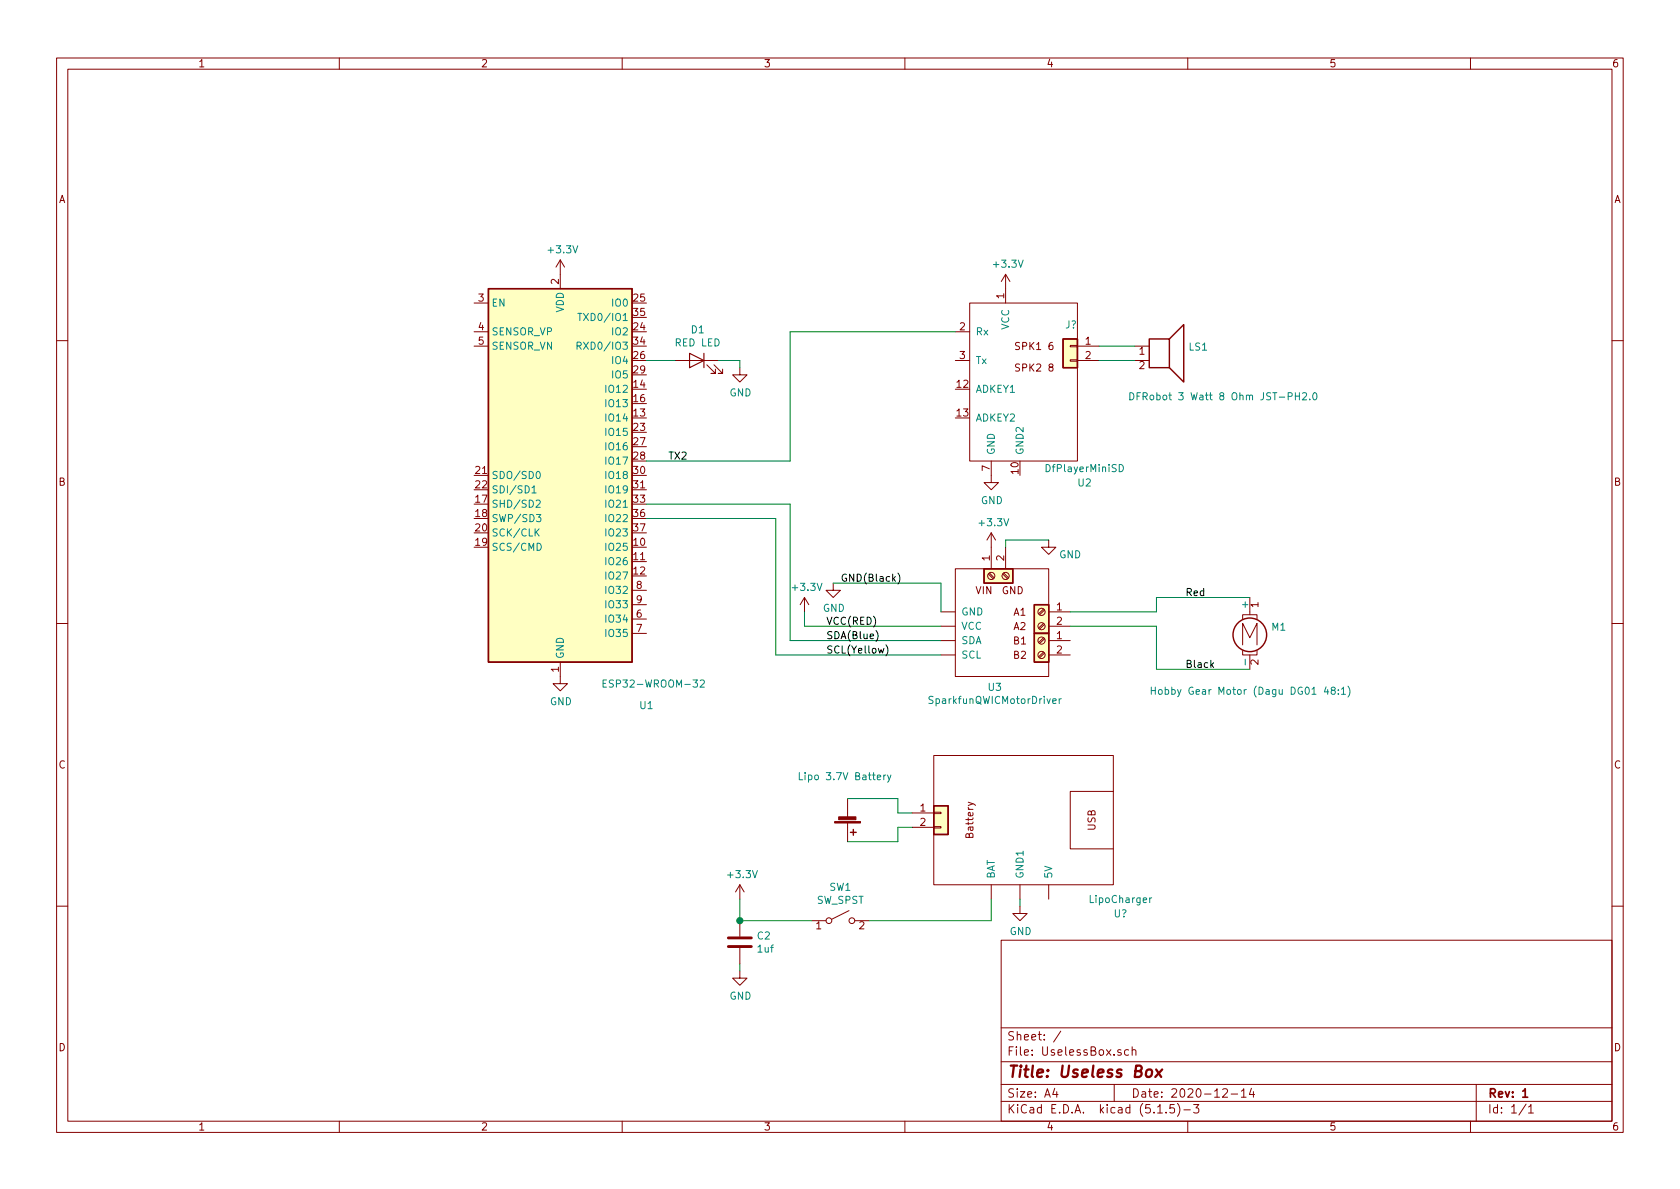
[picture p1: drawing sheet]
<svg xmlns="http://www.w3.org/2000/svg" width="297mm" height="210mm" viewBox="0 0 297 210" stroke-linecap="round" stroke-linejoin="round" font-family="sans-serif">
<g fill="none" stroke="#840000" stroke-width=".18">
<path d="M10 10.3h277v189.9h-277zM12 12.2h273v186.1h-273zM60 10.3v1.9M110 10.3v1.9M160 10.3v1.9M210 10.3v1.9M260 10.3v1.9M83.8 58.7h2.6M83.8 53.6h2.6M99.1 46v5M99.1 46l-.8 1.2M99.1 46l.7 1.2"/>
<path d="M168.9 58.7h2.5M171.4 53.6h19.1v27.9h-19.1zM177.8 48.5v5.1M177.8 48.5l-.8 1.3M177.8 48.5l.8 1.3M10 60.2h2M83.8 61.2h2.6M119.4 63.7h7.6M125 64.5l1.5 1.5h-.8h.8v-.7M126.2 64.5l1.6 1.5h-.8h.8v-.7M130.8 65v1.3h1.3l-1.3 1.3-1.3-1.3h1.3M168.9 63.7h2.5"/>
<path d="M189.2 63.6h1.3v.3h-1.3zM189.2 61.1h1.3v.2h-1.3zM190.5 63.7h3.8M190.5 61.2h3.8M200.7 63.7h2.5M200.7 61.2h2.5M285 60.2h2M175.3 81.5v3.8h1.2l-1.2 1.3-1.3-1.3h1.3M175.3 94.2v6.4M175.3 94.2l-.8 1.3M175.3 94.2l.7 1.3M177.8 96.8v3.8"/>
<path d="M185.4 95.5v1.3h1.3l-1.3 1.2-1.3-1.2h1.3M10 110.3h2M99.1 117.1v3.8h1.2l-1.2 1.3-1.3-1.3h1.3M111.8 109.5h2.5M111.8 112h2.5M111.8 104.4h2.5M111.8 106.9h2.5M142.2 105.7l-.7 1.2M142.2 105.7v2.5M142.2 105.7l.8 1.2M147.3 103.1v1.3h1.3l-1.3 1.3-1.3-1.3h1.3M166.4 108.2h2.5"/>
<path d="M166.4 110.7h2.5M166.4 113.3h2.5M166.4 115.8h2.5M168.9 100.6h16.5v19h-16.5zM174.8 101.5l.8 .9M174.9 101.3l.9 .9M177.3 101.5l.8 .9M177.5 101.3l.8 .9M184.5 110.2l-.9 .9M184.5 107.7l-.9 .8M184.5 115.3l-.9 .8M184.5 112.8l-.9 .8"/>
<path d="M184.7 110.4l-.9 .8M184.7 107.9l-.9 .8M184.7 115.5l-.9 .8M184.7 112.9l-.9 .9M185.4 108.2h3.8M185.4 110.7h3.8M185.4 113.3h3.8M185.4 115.8h3.8M219.7 115.1v.7h2.5v-.7M219.7 109.5v-.8h2.5v.8M219.7 114v-3.8l1.3 2.6 1.2-2.6v3.8M221 105.7v3"/>
<path d="M221 115.8v2.6M285 110.3h2M165.1 133.6h31.7v22.9h-31.7zM196.8 139.9h-7.6v10.2h7.6M130.8 156.5v2.5M130.8 156.5l-.8 1.2M130.8 156.5l.8 1.2M149.9 141.2v3.3M149.9 145.5v3.3M161.3 143.8h3.8M161.3 146.3h3.8M165.1 146.2h1.3v.2h-1.3z"/>
<path d="M165.1 143.6h1.3v.3h-1.3zM171.2 141.9l1.1 .4 .2 .1M175.3 156.5v2.5M180.3 156.5v2.5M185.4 156.5v2.5M10 160.2h2M130.8 171.7v1.3h1.3l-1.3 1.2-1.3-1.2h1.3M130.8 162.8v2.8M130.8 167.6v2.8M143.5 162.8h2.5M150.1 161l-3 1.6M151.1 162.8h2.6"/>
<path d="M177 166.3h108v32h-108zM180.3 160.3v1.2h1.3l-1.3 1.3-1.2-1.3h1.2M285 160.2h2M60 198.3v1.9M110 198.3v1.9M160 198.3v1.9M177 194.8h108M177 191.8h108M177 187.8h108M177 181.8h108M186.5 192.5l-.4 1h1M186.8 193v1"/>
<path d="M187.6 182.3l-1.3 2M197 191.8v3M198.2 185.7a.37 .37 0 0 0-.6 .1l.1 .2 .5 .2 .1 .1-.3 .3-.4-.1M199.5 185.7l-.4-.1-.3 .3 .1 .6 .2 .1 .4-.1M200.2 185.7h.1a.37 .37 0 0 1 .5 .1v.8M200.2 185.1v1.5M204.7 196.8h.8M206.2 196.7v.1M207.6 195.3h-.7l-.1 .7 .2-.1 .5 .1 .2 .2-.1 .5-.2 .1-.6-.1M208.2 195.1a1.71 1.71 0 0 1 0 2.3M209.3 196.3h1.2M210 198.3v1.9"/>
<path d="M211 195.3h1l-.5 .6 .4 .1v.7l-.2 .1-.7-.1M216.2 192.7l.2-.2h.4l.2 .5-.9 1h.9M217.7 193.5h1.1M219.5 193l.4-.5v1.5M219.5 194h.8M221.3 192.5l-.4 1h.9M221.6 193v1M260 198.3v1.9M261 191.8v6.5M269.8 195.2l-1.2 2M270.3 195.8l.4-.5v1.5M270.3 196.8h.8"/>
<circle cx="175.3" cy="101.8" r=".63"/>
<circle cx="177.8" cy="101.8" r=".63"/>
<circle cx="184.1" cy="115.8" r=".63"/>
<circle cx="184.1" cy="108.2" r=".63"/>
<circle cx="184.1" cy="113.3" r=".63"/>
<circle cx="184.1" cy="110.7" r=".63"/>
<circle cx="146.6" cy="162.8" r=".51"/>
<circle cx="150.6" cy="162.8" r=".51"/>
</g>
<path d="M269.2 193l.5-.5v1.5M269.2 194h.9" fill="none" stroke="#840000" stroke-width=".3"/>
<path d="M202.8 189.3a.53 .53 0 0 1 .5-.2 .53 .53 0 0 1 .4 .4l-.1 .6a.54 .54 0 0 1-.5 .4 .54 .54 0 0 1-.5-.4zM204.4 189.1l.9 1.3M205.5 189.1l-1.2 1.3" fill="none" stroke="#840000" stroke-width=".41"/>
<g fill="none" stroke="#008484" stroke-width=".18">
<path d="M102.2 55.4h.7M102.5 55.4v1.3M102 61.2l.6-.1 .2-.2-.1-.3-.2-.1h-.5v1.3M102.3 61.2l.5 .6M199.8 69.4a.64 .64 0 0 1 .7 .7 .64 .64 0 0 1-.7 .6zM201 70h.4M201.6 69.4h-.6v1.3M230.3 69.6l.5-.2 .2 .4v.2l-.7 .7h.7M231.6 70.6v.1M232.2 69.6l.2-.2a.67 .67 0 0 1 .5 .7 .67 .67 0 0 1-.5 .6l-.3-.5zM94.1 86.3l.3-.4v1.3M94.1 87.2h.7"/>
<path d="M94.8 88.6l.5-.2 .2 .4-.8 .9h.8M94.8 94.1l.5 .7M94.8 91h.8l-.4 .5 .4 .1-.1 .6h-.5l-.2-.1M94.9 83.5l.2-.1a.67 .67 0 0 1 .4 .6 .67 .67 0 0 1-.4 .6l-.3-.2v-.3zM95 96.1a.64 .64 0 0 1 .7 .6 .64 .64 0 0 1-.7 .6zM95.3 93.5l-.7 .8M197.9 82.1a.64 .64 0 0 1 .7 .7 .64 .64 0 0 1-.7 .6zM106.6 120.8h.5M107.2 120.2h-.6v1.3h.6M123.8 120.4l.5-.2 .2 .4v.2l-.8 .7h.8M141.3 136.6v1.3h.6M156.6 137.1l-.3 .2"/>
<path d="M156.9 137.1l.3 .8M157.5 137.1l-.4 1.1-.2 .1M186.1 124l.6-.1v-.3h-.4l-.2 .1 .1 .7h.5M187.3 123.6v.8M187.7 123.6l-.4 .2M203.6 121.5v1.3M203.6 122.1h.7M204.3 121.5v1.3M204.9 122.1l.2-.2 .3 .2 .1 .4-.1 .2-.3 .1-.2-.1zM235.6 122.1l-.2-.3 .2-.3h.2l.3 .3-.1 .1-.5 .2-.1 .2v.2l.2 .3 .4-.1 .1-.2v-.2l-.3-.2M236.6 122.7v.1M236.6 122v.1"/>
<path d="M237.2 121.9l.3-.4v1.3M237.2 122.8h.7M238.3 121.3a1.47 1.47 0 0 1 0 2M203.3 158.8v.8M203.6 158.8l-.3 .2"/>
</g>
<path d="M128.8 167.4h4M128.8 165.9h4" fill="none" stroke="#840000" stroke-width=".51"/>
<g fill="#ffffc2" stroke="#ffffc2" stroke-width=".18">
<path d="M188 59.9h2.5v5.1h-2.5z"/>
<path d="M182.9 106.9h2.5v5.1h-2.5z"/>
<path d="M182.9 112h2.5v5.1h-2.5z"/>
<path d="M174 100.6h5.1v2.5h-5.1z"/>
<path d="M165.1 142.5h2.5v5.1h-2.5z"/>
<path d="M86.4 51h25.4v66.1h-25.4z"/>
</g>
<g fill="none" stroke="#840000" stroke-width=".25">
<path d="M86.4 51h25.4v66.1h-25.4zM188 59.9h2.5v5.1h-2.5zM203.2 59.9h3.6v5.1h-3.6zM206.8 59.9l2.5-2.5v10.2l-2.5-2.6M174 100.6h5.1v2.5h-5.1zM182.9 106.9h2.5v5.1h-2.5zM182.9 112h2.5v5.1h-2.5zM150.4 147.2h1M150.9 146.7v1M165.1 142.5h2.5v5.1h-2.5z"/>
<circle cx="221" cy="112.3" r="2.97"/>
</g>
<g fill="#840000" stroke="#840000" stroke-width=".18">
<path d="M147.6 145.3h4.5v.2h-4.5z"/>
<path d="M148.3 144.4h3v.6h-3z"/>
</g>
<path d="M121.9 62.5l2.6 1.2-2.6 1.3zM124.5 62.5v2.5" fill="none" stroke="#840000" stroke-width=".2"/>
<g fill="none" stroke="#008400" stroke-width=".18">
<path d="M168.9 58.7h-29.2v22.8h-25.4M114.3 63.7h5.1M127 63.7h3.8v1.3M194.3 61.2h6.4M194.3 63.7h6.4M114.3 89.1h25.4v24.2h26.7M114.3 91.7h22.9v24.1h29.2M185.4 95.5h-7.6v1.3M142.2 108.2v2.5h24.2M147.3 103.1h19.1v5.1M189.2 110.7h15.3v7.7h16.5M221 105.7h-16.5v2.5h-15.3"/>
<path d="M130.8 159v3.8h12.7M149.9 141.2h8.8v2.6h2.6M161.3 146.3h-2.6v2.5h-8.8M175.3 159v3.8h-21.6M180.3 159v1.3M130.8 170.4v1.3"/>
</g>
<path d="M154.9 111.5a1.47 1.47 0 0 1 0 1.9M156.6 114a1.47 1.47 0 0 1 0 2M158.7 101.3a1.47 1.47 0 0 1 0 2M214.2 117.5l.4 .5M214.6 117.2l-.5 .5" fill="none" stroke="#000" stroke-width=".18"/>
<circle cx="130.8" cy="162.8" r=".51" fill="#008400" stroke="#008400" stroke-width=".25"/>
<text font-size="2.8" fill="#840000" x="178" y="190.5">Title: Useless Box</text>
<g font-size="2.1" fill="#840000">
<text x="178" y="184">Sheet: /</text>
<text x="178" y="186.7">File: UselessBox.sch</text>
<text x="178" y="196.9">KiCad E.D.A. kicad (5.1.5)-3</text>
<text x="178" y="194.1">Size: A4</text>
<text x="200" y="194.1">Date: 2020-12-14</text>
<text x="263" y="194.1">Rev: 1</text>
<text x="263" y="196.9">Id: 1/1</text>
</g>
<g font-size="1.8" fill="#840000">
<text x="35" y="11.9">1</text>
<text x="85" y="11.9">2</text>
<text x="135" y="11.9">3</text>
<text x="185" y="11.9">4</text>
<text x="235" y="11.9">5</text>
<text x="285" y="11.9">6</text>
<text x="10.4" y="35.9">A</text>
<text x="285.4" y="35.9">A</text>
<text x="84.6" y="53.3">3</text>
<text x="98.8" y="50.3" transform="rotate(-90 98.8 50.3)">2</text>
<text x="112.1" y="53.3">25</text>
<text x="177.5" y="52.8" transform="rotate(-90 177.5 52.8)">1</text>
<text x="84.6" y="58.4">4</text>
<text x="112.1" y="58.4">24</text>
<text x="112.1" y="55.9">35</text>
<text x="169.7" y="58.4">2</text>
<text x="84.6" y="61">5</text>
<text x="112.1" y="63.5">26</text>
<text x="112.1" y="61">34</text>
<text x="169.7" y="63.5">3</text>
<text x="179.8" y="61.9">SPK1 6</text>
<text x="179.8" y="65.7">SPK2 8</text>
<text x="191.9" y="61">1</text>
<text x="191.9" y="63.5">2</text>
<text x="201.4" y="62.7">1</text>
<text x="201.4" y="65.3">2</text>
<text x="112.1" y="68.6">14</text>
<text x="112.1" y="71.1">16</text>
<text x="112.1" y="66">29</text>
<text x="169.2" y="68.6">12</text>
<text x="112.1" y="73.7">13</text>
<text x="112.1" y="76.2">23</text>
<text x="169.2" y="73.7">13</text>
<text x="84.1" y="83.8">21</text>
<text x="112.1" y="78.7">27</text>
<text x="112.1" y="81.3">28</text>
<text x="112.1" y="83.8">30</text>
<text x="175" y="83.3" transform="rotate(-90 175 83.3)">7</text>
<text x="180.1" y="83.8" transform="rotate(-90 180.1 83.8)">10</text>
<text x="10.4" y="85.9">B</text>
<text x="84.1" y="88.9">17</text>
<text x="84.1" y="86.4">22</text>
<text x="112.1" y="86.4">31</text>
<text x="112.1" y="88.9">33</text>
<text x="285.4" y="85.9">B</text>
<text x="84.1" y="91.4">18</text>
<text x="84.1" y="94">20</text>
<text x="112.1" y="91.4">36</text>
<text x="112.1" y="94">37</text>
<text x="84.1" y="96.5">19</text>
<text x="112.1" y="96.5">10</text>
<text x="112.1" y="99.1">11</text>
<text x="112.1" y="101.6">12</text>
<text x="175" y="99.2" transform="rotate(-90 175 99.2)">1</text>
<text x="177.5" y="99.2" transform="rotate(-90 177.5 99.2)">2</text>
<text x="112.5" y="104.1">8</text>
<text x="112.5" y="106.7">9</text>
<text x="172.5" y="105.1">VIN</text>
<text x="177.1" y="105.1">GND</text>
<text x="186.8" y="107.9">1</text>
<text x="222.5" y="107.4" transform="rotate(-90 222.5 107.4)">1</text>
<text x="112.5" y="109.2">6</text>
<text x="112.5" y="111.8">7</text>
<text x="179.2" y="108.9">A1</text>
<text x="179.2" y="111.4">A2</text>
<text x="179.2" y="114">B1</text>
<text x="186.8" y="110.5">2</text>
<text x="186.8" y="113">1</text>
<text x="98.8" y="118.8" transform="rotate(-90 98.8 118.8)">1</text>
<text x="179.2" y="116.5">B2</text>
<text x="186.8" y="115.6">2</text>
<text x="222.5" y="117.6" transform="rotate(-90 222.5 117.6)">2</text>
<text x="10.4" y="135.9">C</text>
<text x="285.4" y="135.9">C</text>
<text x="162.7" y="143.5">1</text>
<text x="162.7" y="146">2</text>
<text x="172.1" y="148.1" transform="rotate(-90 172.1 148.1)">Battery</text>
<text x="193.7" y="146.9" transform="rotate(-90 193.7 146.9)">USB</text>
<text x="144.3" y="164.3">1</text>
<text x="151.9" y="164.3">2</text>
<text x="10.4" y="185.9">D</text>
<text x="285.4" y="185.9">D</text>
<text x="35" y="199.9">1</text>
<text x="85" y="199.9">2</text>
<text x="135" y="199.9">3</text>
<text x="185" y="199.9">4</text>
<text x="235" y="199.9">5</text>
<text x="285" y="199.9">6</text>
</g>
<g font-size="1.8" fill="#008484">
<text x="97.1" y="44.8">+3.3V</text>
<text x="175.8" y="47.3">+3.3V</text>
<text x="86.9" y="54.2">EN</text>
<text x="86.9" y="59.3">SENSOR_VP</text>
<text x="99.7" y="55.3" transform="rotate(-90 99.7 55.3)">VDD</text>
<text x="103.4" y="56.8">TXD0/IO1</text>
<text x="108.4" y="59.3">IO2</text>
<text x="108.4" y="54.2">IO0</text>
<text x="122.3" y="58.9">D1</text>
<text x="172.5" y="59.3">Rx</text>
<text x="178.4" y="58.3" transform="rotate(-90 178.4 58.3)">VCC</text>
<text x="188.4" y="58.1">J?</text>
<text x="86.9" y="61.8">SENSOR_VN</text>
<text x="103.2" y="61.8">RXD0/IO3</text>
<text x="108.4" y="64.4">IO4</text>
<text x="119.5" y="61.3">RED LED</text>
<text x="172.5" y="64.4">Tx</text>
<text x="210.2" y="62">LS1</text>
<text x="107.4" y="69.5">IO12</text>
<text x="108.4" y="66.9">IO5</text>
<text x="129" y="70.1">GND</text>
<text x="172.5" y="69.5">ADKEY1</text>
<text x="202" y="70.8">DFRobot 3 Watt 8 Ohm JST-PH2.0</text>
<text x="107.4" y="74.5">IO14</text>
<text x="107.4" y="72">IO13</text>
<text x="107.4" y="77.1">IO15</text>
<text x="172.5" y="74.5">ADKEY2</text>
<text x="107.4" y="79.6">IO16</text>
<text x="107.4" y="82.2">IO17</text>
<text x="175.9" y="80.5" transform="rotate(-90 175.9 80.5)">GND</text>
<text x="181" y="80.5" transform="rotate(-90 181 80.5)">GND2</text>
<text x="185.2" y="83.5">DfPlayerMiniSD</text>
<text x="86.9" y="89.8">SHD/SD2</text>
<text x="86.9" y="84.7">SDO/SD0</text>
<text x="86.9" y="87.2">SDI/SD1</text>
<text x="107.4" y="84.7">IO18</text>
<text x="107.4" y="87.2">IO19</text>
<text x="107.4" y="89.8">IO21</text>
<text x="173.4" y="89.1">GND</text>
<text x="190.7" y="86">U2</text>
<text x="86.9" y="92.3">SWP/SD3</text>
<text x="86.9" y="94.9">SCK/CLK</text>
<text x="107.4" y="92.3">IO22</text>
<text x="107.4" y="94.9">IO23</text>
<text x="173.3" y="93.1">+3.3V</text>
<text x="86.9" y="97.4">SCS/CMD</text>
<text x="107.4" y="97.4">IO25</text>
<text x="107.4" y="99.9">IO26</text>
<text x="187.3" y="98.7">GND</text>
<text x="107.4" y="102.5">IO27</text>
<text x="107.4" y="105">IO32</text>
<text x="107.4" y="107.6">IO33</text>
<text x="140.3" y="104.5">+3.3V</text>
<text x="220.7" y="107.4" transform="rotate(-90 220.7 107.4)">+</text>
<text x="107.4" y="110.1">IO34</text>
<text x="107.4" y="112.6">IO35</text>
<text x="145.5" y="108.2">GND</text>
<text x="169.9" y="108.8">GND</text>
<text x="169.9" y="113.9">SDA</text>
<text x="169.9" y="111.4">VCC</text>
<text x="224.9" y="111.5">M1</text>
<text x="99.7" y="116.6" transform="rotate(-90 99.7 116.6)">GND</text>
<text x="169.9" y="116.5">SCL</text>
<text x="220.7" y="117.4" transform="rotate(-90 220.7 117.4)">-</text>
<text x="97.2" y="124.7">GND</text>
<text x="107.7" y="121.6">ESP32-WROOM-32</text>
<text x="113.2" y="125.4">U1</text>
<text x="164.6" y="124.5">SparkfunQWICMotorDriver</text>
<text x="174.8" y="122.2">U3</text>
<text x="205.8" y="122.9">Hobby Gear Motor (Dagu DG01 48:1)</text>
<text x="142.2" y="138">Lipo 3.7V Battery</text>
<text x="128.9" y="155.3">+3.3V</text>
<text x="175.9" y="155.4" transform="rotate(-90 175.9 155.4)">BAT</text>
<text x="181" y="155.4" transform="rotate(-90 181 155.4)">GND1</text>
<text x="186.1" y="155.4" transform="rotate(-90 186.1 155.4)">5V</text>
<text x="144.4" y="159.8">SW_SPST</text>
<text x="146.7" y="157.5">SW1</text>
<text x="192.9" y="159.7">LipoCharger</text>
<text x="133.9" y="166.1">C2</text>
<text x="178.5" y="165.3">GND</text>
<text x="197" y="162.2">U?</text>
<text x="134" y="168.4">1uf</text>
<text x="129" y="176.8">GND</text>
</g>
<g font-size="1.8">
<text x="118.1" y="81.3">TX2</text>
<text x="148.6" y="102.9">GND(Black)</text>
<text x="209.5" y="105.4">Red</text>
<text x="146" y="110.5">VCC(RED)</text>
<text x="146" y="113">SDA(Blue)</text>
<text x="146" y="115.6">SCL(Yellow)</text>
<text x="209.5" y="118.1">Black</text>
</g>
</svg>
